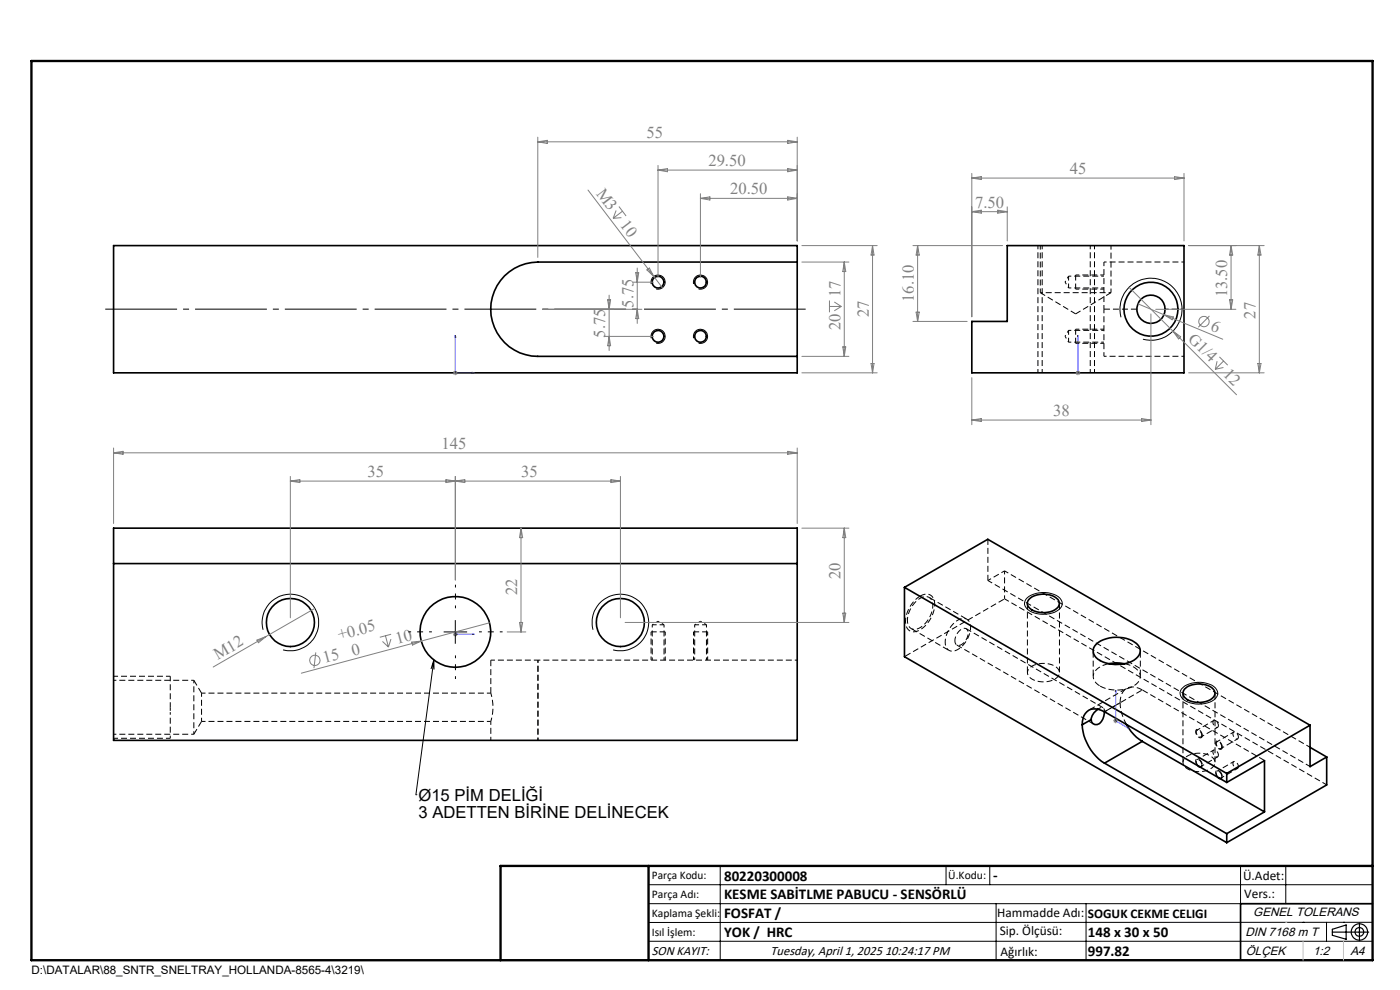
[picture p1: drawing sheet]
<svg xmlns="http://www.w3.org/2000/svg" width="297mm" height="210mm" viewBox="0 0 297 210" stroke-linecap="round" stroke-linejoin="round" font-family="sans-serif">
<g fill="none" stroke="#000" stroke-width=".35">
<path d="M24.1 52.1h145v27h-145zM169.1 55.6h-55a10 10 0 0 0-10 10 10 10 0 0 0 10 10h55M213.7 52.1h37.5v27h-45v-10.9h7.5zM24.1 112h145v45h-145zM24.1 119.5h145M191.9 124.6l68.3 39.5M191.9 124.6l17.6-10.2 68.4 39.4M191.9 124.6v14.7l68.3 39.4M218.3 127.2a4.8 4.8 0 0 1 6.1 0 1.59 1.59 0 0 1-1.1 2.4 4.9 4.9 0 0 1-5-.8 1.21 1.21 0 0 1 0-1.6zM232.6 136.6a7.2 7.2 0 0 1 8.5-.1 2.05 2.05 0 0 1-.5 3.5 7.4 7.4 0 0 1-8.1-.6 1.92 1.92 0 0 1 .1-2.8zM229.6 153.7a10.4 10.4 0 0 0 4.7 8.2M231.5 152.6l-1.9 1.1"/>
<path d="M232.9 150.5a3 3 0 0 0-1.4 2.1M234.3 151a2.91 2.91 0 0 0-4.4 .8l-.3 1.9M234.3 151v.3a2.2 2.2 0 0 1-2 2.4l-.7-.6-.1-.5M234.3 151h.1M234.3 151l25.9 15M235.2 140.8l1.6-.2 1.7 .2M238.9 153.7l1.6 2.1 1.8 1.5M242.3 157.3l26 14.9M242.3 157.3l-8 4.6M251.2 146.2a4.8 4.8 0 0 1 6.2 0 1.39 1.39 0 0 1-.6 2.2 5 5 0 0 1-5.6-.5 1.32 1.32 0 0 1 0-1.7zM277.9 153.8l-17.7 10.3M277.9 153.8v8.8l3.5-2"/>
<path d="M277.9 158.5l3.5 2.1M234.3 161.9l25.9 14.9M254.3 162.6h.1M258.6 165h.1M260.2 166l8.1-4.6v10.8M260.2 164.1v1.9M260.2 176.8v1.9M268.3 172.2l-8.1 4.6M281.4 160.6v5.9l-21.2 12.2M291.2 191.7h-28v12"/>
<circle cx="139.6" cy="59.9" r="1.25"/>
<circle cx="148.6" cy="59.9" r="1.25"/>
<circle cx="139.6" cy="71.4" r="1.25"/>
<circle cx="148.6" cy="71.4" r="1.25"/>
<circle cx="244.2" cy="65.6" r="2.99"/>
<circle cx="244.2" cy="65.6" r="5.7"/>
<circle cx="61.6" cy="132.1" r="5.1"/>
<circle cx="96.6" cy="134.1" r="7.5"/>
<circle cx="131.6" cy="132" r="5.1"/>
</g>
<g fill="none" stroke="#000" stroke-width=".21" stroke-dasharray="1.3 .6" stroke-dashoffset=".7" stroke-linecap="butt">
<path d="M225.9 59.8l.8 1.3M226.7 58.6l-.8 1.2M234.2 58.6h-7.5M251.2 55.6h-17M225.9 71.3l.8 1.3M226.7 72.6h7.5M226.7 70.1l-.8 1.2M226.7 61.1h7.5M234.2 75.6h17M234.2 70.1h-7.5M138.4 132.5v7.5M139.6 131.8l-1.2 .7"/>
<path d="M140.9 132.5l-1.3-.7M147.4 132.5v7.5M148.6 131.8l-1.2 .7M149.9 132.5l-1.3-.7M24.1 155.8h17M36.1 151.1v5.5M41.1 144.3h-17M114.1 157v-17M114.1 140v17M140.9 140v-7.5M149.9 140v-7.5"/>
</g>
<g fill="none" stroke="#000" stroke-width=".21" stroke-dasharray="1.3 .6" stroke-linecap="butt">
<path d="M234.2 65.6h7M218 128v14.7M41.1 155.8l1.7-2.8M42.8 147l-1.7-2.7M104.1 140v7M224.8 142.7v-14.7M233.4 145.5a7.3 7.3 0 0 0 8-.7 2.01 2.01 0 0 0-.7-3.2l-1.1-.5-1-.3M242.3 146.4a2.84 2.84 0 0 0-4.3 .8l-.4 1.9M251 147v14.7M255.1 156l-.2 .4a1.11 1.11 0 0 1-1-.5 1.11 1.11 0 0 1 0-1.2 1.17 1.17 0 0 1 1.2 1.3M259.3 158.5l-.1 .4a1.11 1.11 0 0 1-1.1-.5 1.11 1.11 0 0 1 0-1.2 1.17 1.17 0 0 1 1.2 1.3M254.9 162.2l-.3-.8a.51 .51 0 0 0-.7-.2v.7l.4 .6"/>
<path d="M255 162.5l-.2 .3M255.1 162.3l-.1 .2M257.8 161.7v-14.7M259.2 164.7l-.3-.8a.51 .51 0 0 0-.8-.2v.7l.5 .6M259.3 165l-.3 .2M259.3 164.7v.3M268.3 161.3l-26-14.9"/>
</g>
<g fill="none" stroke="#000" stroke-width=".21" stroke-dasharray="1.3 .6" stroke-dashoffset=".4" stroke-linecap="butt">
<path d="M220.7 52.1v10M234.2 55.6v10M234.2 65.6v10M235.7 62.1v-10M202.6 135.9a2.75 2.75 0 0 1 2.1-2.6 1.11 1.11 0 0 1 .6 1.6 2.37 2.37 0 0 1-2.2 2 .92 .92 0 0 1-.5-1M24.1 156.6h12M36.1 143.4h-12M42.8 153h61.3M104.1 147a10 10 0 0 1 0 6M104.1 147h-61.3M114.1 140h-10M254.9 155.9l-.3-.8a.51 .51 0 0 0-.7-.1 .99 .99 0 0 0 .9 1.3l.1-.4"/>
<path d="M258.5 153.9l-.3-.8a.51 .51 0 0 0-.8-.2 .99 .99 0 0 0 .9 1.4l.2-.4M259.2 158.4l-.3-.8a.51 .51 0 0 0-.8-.2 .99 .99 0 0 0 .9 1.4l.2-.4M262.7 156.4l-.3-.8a.51 .51 0 0 0-.8-.2 .99 .99 0 0 0 1 1.3l.1-.3M277.9 158.5l-64.8-37.4M254.4 162.6h.4l.1-.4M258.5 160.2l-.3-.8a.51 .51 0 0 0-.8-.2 .99 .99 0 0 0 .9 1.3l.2-.3M258.6 165h.4l.2-.3M262.7 162.6l-.3-.8a.51 .51 0 0 0-.8-.2 .99 .99 0 0 0 1 1.4l.1-.4"/>
</g>
<g fill="none" stroke="#000" stroke-width=".21" stroke-dasharray="1.3 .6" stroke-dashoffset=".5" stroke-linecap="butt">
<path d="M220.2 52.1v27M221.1 52.1v27M234.2 58.3h-6M228.2 61.3h6M228.2 72.8h6M231.3 79.1v-27M232.2 79.1v-27M234.2 69.8h-6M247.2 65.6h4M138.1 134v6M147.1 134v6M192.5 131.6a5.4 5.4 0 0 1 3.8-5.1 1.78 1.78 0 0 1 1.6 2.5 5.4 5.4 0 0 1-3.8 4.5 1.58 1.58 0 0 1-1.6-1.9"/>
<path d="M200.5 136.2a5.4 5.4 0 0 1 3.8-5 1.78 1.78 0 0 1 1.6 2.4 5.4 5.4 0 0 1-3.8 4.5 1.58 1.58 0 0 1-1.6-1.9M213.1 121.1l-3.5 2M213.1 121.1v5.9M36.1 150v1.1M42.8 153v-6M104.1 153v4M141.1 140v-6M150.1 140v-6M234.3 151l-.2-.8a1.07 1.07 0 0 0-1.2 .2M254.8 156.3l3.5-2M257.5 152.8l-3.6 2.1M257.5 159.1l-3.6 2"/>
<path d="M259 158.8l3.6-2.1M261.7 155.3l-3.5 2M254.8 162.6l3.5-2.1M259 165l3.6-2M261.7 161.6l-3.5 2"/>
</g>
<path d="M220.7 62.1h15M169.1 140h-55" fill="none" stroke="#000" stroke-width=".21" stroke-dasharray="1.3 .6" stroke-dashoffset=".8" stroke-linecap="butt"/>
<path d="M226.7 58.6v2.5M226.7 70.1v2.5M140.9 132.5h-2.5M149.9 132.5h-2.5" fill="none" stroke="#000" stroke-width=".21" stroke-dasharray="1.3 .6" stroke-dashoffset=".3" stroke-linecap="butt"/>
<path d="M41.1 155.8v-11.5M219 144.1a4.9 4.9 0 0 0 5.4-.6 1.57 1.57 0 0 0-1.1-2.4 4.9 4.9 0 0 0-5 .7 1.4 1.4 0 0 0 .7 2.3M237.6 149.1l-3.3 1.9M252 163.1a4.9 4.9 0 0 0 5.4-.5 1.57 1.57 0 0 0-1.1-2.5 4.9 4.9 0 0 0-5 .8 1.4 1.4 0 0 0 .7 2.2" fill="none" stroke="#000" stroke-width=".21" stroke-dasharray="1.3 .6" stroke-dashoffset=".6" stroke-linecap="butt"/>
<path d="M220.7 62.1l7.5 4.5M228.2 61.3v-3M228.2 72.8v-3M228.2 66.6l7.5-4.5M209.6 114.4v8.7M138.1 134h3M147.1 134h3M195.2 126.4a6.4 6.4 0 0 0-3 6.4 1.82 1.82 0 0 0 3 .8 6.4 6.4 0 0 0 2.9-6.4 1.82 1.82 0 0 0-2.9-.8M203 136.8l29 16.8M234 150.1l-29-16.7M237.6 149.1l.4 2.3 1 2.3" fill="none" stroke="#000" stroke-width=".21" stroke-dasharray="1.3 .6" stroke-dashoffset=".1" stroke-linecap="butt"/>
<path d="M36.1 143.4v6.6M277.9 162.6l-68.3-39.5M281.5 166.5l-68.4-39.5" fill="none" stroke="#000" stroke-width=".21" stroke-dasharray="1.3 .6" stroke-dashoffset=".2" stroke-linecap="butt"/>
<path d="M193.3 133.3l8 4.7M205.1 131.3l-8-4.6M213.1 127l-21.2 12.3M231.9 138.1v5.4M234.3 151l8-4.6M239 146l-8 4.6M241.9 143.5v-5.4" fill="none" stroke="#000" stroke-width=".21" stroke-dasharray="1.3 .6" stroke-dashoffset="-.2" stroke-linecap="butt"/>
<path d="M235.3 140.8a3.8 3.8 0 0 0-3.4 2.4 2.36 2.36 0 0 0 1.5 2.3M254 162.3l-.3-.4a.61 .61 0 0 1 .4-.9l.6 .4 .4 .9M258.2 164.8l-.2-.5a.61 .61 0 0 1 .3-.9l.7 .5 .3 .8" fill="none" stroke="#000" stroke-width=".21" stroke-dasharray="1.3 .6" stroke-dashoffset="-.1" stroke-linecap="butt"/>
<g fill="none" stroke="#808080" stroke-width=".21">
<path d="M114.1 29.1v25.5M114.1 30.1h55M114.1 30.1l2-.3v.6zM139.6 35.1v23.7M139.6 36.1h29.5M139.6 36.1l2-.3v.6zM167.1 29.8l2 .3-2 .3zM167.1 35.8l2 .3-2 .3zM169.1 29.1v22M206.2 36.8v30.4M206.2 37.8l2-.3v.6zM206.2 37.8h45"/>
<path d="M249.2 37.5l2 .3-2 .3zM251.2 36.8v14.3M124.7 40.3l15.8 20.7M130.7 44.7l-.6 1.6M131.3 43.8l1.5 2M131.8 46.2l-1.7 .1M132.1 44.8l-2 1.5M134.2 59.9h4.4M134.9 57.8h.6l-.3 2.1zM135.2 56.9v11.7M137.2 57.2l.6-.3 .9 1.8zM148.6 41.1v17.7"/>
<path d="M148.6 42.1h20.5M148.6 42.1l2-.3v.6zM167.1 41.8l2 .3-2 .3zM170.1 52.1h16M170.1 55.6h10M179.1 55.6v20M179.1 55.6l.3 2h-.6zM185.1 52.1v27M185.1 52.1l.3 2h-.6zM193.7 52.1h19M194.7 52.1l.3 2h-.7zM194.7 52.1v16.1"/>
<path d="M206.2 44.9l2-.3v.6zM206.2 44.9h7.5M211.7 44.6l2 .3-2 .3zM213.7 43.9v7.2M252.2 52.1h16M261.2 52.1l.3 2h-.7zM261.2 52.1v13.5M267.2 52.1l.3 2h-.7zM267.2 52.1v27M96.1 79.1h1M96.2 78.7l.7 .7M96.6 78.6v1"/>
<path d="M96.9 78.7l-.7 .7M115.1 65.6h21.1M128.2 71.4h10.4M128.9 63.6h.6l-.3 2zM129.2 62.6v11.8M129.2 71.4l.3 1.9h-.6zM135.2 65.6l.3 2h-.6zM170.1 79.1h16M170.1 75.6h10M176 63.7v2.5M176 65h2.5M177 64.1l1.5 .9"/>
<path d="M178.5 65l-1.5 .9M178.8 73.6h.6l-.3 2zM184.8 77.1h.6l-.3 2zM193.7 68.2h11.5M194.3 66.2h.7l-.3 2zM228.2 79.1h1M228.3 78.7l.7 .7M228.7 78.6v1M229 78.7l-.7 .7M239.5 61l22.8 22.7M241.4 64.4l18 7.6M244.2 66.6v23.5"/>
<path d="M245.2 65.6h17M246.9 66.8l2 .4-.2 .6zM248.8 70.2l1.7 1.2-.5 .5zM252.2 79.1h16M256.6 67l-2.4 2.4M258.2 76.6l-.4 1.7M258.7 75.7l1.8 1.8M259.5 78l-1.7 .3M259.6 76.6l-1.8 1.7M260.8 63.6h.7l-.3 2zM266.8 77.1h.7l-.3 2zM24.1 95v16"/>
<path d="M24.1 96.1h145M24.1 96.1l2-.4v.7zM167.1 95.7l2 .4-2 .3zM169.1 95v16M206.2 80.1v10M206.2 89.1h38M206.2 89.1l2-.3v.6zM242.2 88.8l2 .3-2 .3zM61.6 101.1v29.9M61.6 102.1h70M61.6 102.1l2-.4v.7zM94.6 101.7v.7l4-.7v.7z"/>
<path d="M96.6 101.1v21.9M110.5 112v22M110.5 112l.4 2h-.7zM129.6 101.7l2 .4-2 .3zM131.6 101.1v29.9M170.1 112h10M179.1 112l.3 2h-.6zM179.1 112v20M54.5 135.8l1.9-.8-1.6 1.3zM56.4 135l-11.2 6.5M66.8 129l-10.4 6M67 138.4l-.4 3.3"/>
<path d="M81.1 136.1l1.3 1.2M81.8 134.9l.6 2.4M82.9 135.6l-.5 1.7M83 134.5l-2.4 .7M87.3 136.2l2.1-.2-1.9 .8zM96.1 134.5h1M96.2 134.2l.7 .7M96.6 134v1M96.9 134.2l-.7 .7M103.9 132.1l-40 10.7M107.6 134h3.9M110.2 132h.7l-.4 2z"/>
<path d="M132.6 132h47.5M178.8 130.1h.6l-.3 1.9zM236.1 152.9h1.1M236.3 152.5l.7 .7M236.7 152.4v1M237 152.5l-.7 .7"/>
<circle cx="255.4" cy="68.2" r="1.09"/>
<circle cx="66.8" cy="140.1" r="1.08"/>
</g>
<g fill="none" stroke="#000" stroke-width=".21">
<path d="M138.1 60.2a1.51 1.51 0 0 1 1.4-1.9 1.51 1.51 0 0 1 1.6 1.7 1.51 1.51 0 0 1-1.9 1.3M138.1 71.7a1.51 1.51 0 0 1 1.4-1.9 1.51 1.51 0 0 1 1.6 1.7 1.51 1.51 0 0 1-1.9 1.3M147.1 71.7a1.51 1.51 0 0 1 1.4-1.9 1.51 1.51 0 0 1 1.6 1.7 1.51 1.51 0 0 1-1.9 1.3M147.1 60.2a1.51 1.51 0 0 1 1.4-1.9 1.51 1.51 0 0 1 1.6 1.7 1.51 1.51 0 0 1-1.9 1.3M237.8 67.3a6.6 6.6 0 0 1 5.8-8.3 6.6 6.6 0 0 1 7.1 7.2 6.6 6.6 0 0 1-8.2 5.8M55.8 133.6a6 6 0 0 1 5.3-7.5 6 6 0 0 1 6.5 6.5 6 6 0 0 1-7.6 5.3M92 140l-3.8 28.6M92 140l.1 2M92 140l-.6 1.9M94.1 134h5M96.6 131.5v5.1M125.8 133.6a6 6 0 0 1 5.3-7.5 6 6 0 0 1 6.5 6.5 6 6 0 0 1-7.5 5.3"/>
<path d="M217.9 126.8a5.7 5.7 0 0 1 7 .1 1.65 1.65 0 0 1-.7 2.7 5.7 5.7 0 0 1-6.5-.7 1.47 1.47 0 0 1 .2-2.1zM250.9 145.9a5.7 5.7 0 0 1 6.9 0 1.66 1.66 0 0 1-.6 2.8 5.7 5.7 0 0 1-6.5-.7 1.43 1.43 0 0 1 .2-2.1zM88.2 168.6h.1M254 162.3l.3 .4 .4 .1M254.7 162.8h.1M258.2 164.8l.3 .3 .5 .1M259 165.2h.1M137.6 187.7h153.6M137.6 191.7h153.6M137.6 199.7h153.6M152.8 183.7v20M200.7 183.7v4"/>
<path d="M210 183.7v4M211.3 191.7v12M230.4 191.7v12M263.2 183.7v20M272.8 183.7v8M276.4 195.6h.1M281.4 195.6v4.1M285 195.6h.1M291.2 195.6l-153.6 .1"/>
</g>
<g fill="none" stroke="#000" stroke-width=".25">
<path d="M282.6 197.7h7.8M282.6 197.1l3-.9v3l-3-.8zM288.4 195.8v3.8M106.2 203.7h185"/>
<circle cx="288.4" cy="197.7" r="1.74"/>
<circle cx="288.4" cy="197.7" r=".93"/>
</g>
<g fill="none" stroke="#00f" stroke-width=".21">
<path d="M96.6 71.1l.1 .4h-.2zM96.6 71.1v8h4M100.2 79l.4 .1-.4 .1zM228.7 79v.2zM228.7 71.1v.4v-.4M228.7 79.1h.1M228.7 71.1v8M96.5 134.5h.2zM96.6 134.5h.1M96.6 134.5h4M100.6 134.5h-.4h.4M236.7 146.4v.3h-.1z"/>
<path d="M236.7 146.4v6.5l2.8 1.6M239.2 154.3l.3 .2-.3-.1z"/>
</g>
<path d="M91.6 134h-5M96.6 129v-5M96.6 139v5M101.6 134h5" fill="none" stroke="#000" stroke-width=".21" stroke-dasharray="15.2 1.3 1.3 1.3" stroke-dashoffset="14.6" stroke-linecap="butt"/>
<path d="M22.1 65.6h149" fill="none" stroke="#000" stroke-width=".21" stroke-dasharray="15.2 1.3 1.3 1.3" stroke-dashoffset="-.2" stroke-linecap="butt"/>
<path d="M6.7 12.9h284.5v190.8h-284.5zM137.6 183.7v20M291.2 183.7h-185v20" fill="none" stroke="#000" stroke-width=".5"/>
<path d="M276.4 199.7v4M285 199.7v4" fill="none" stroke="#c0c0c0" stroke-width=".21"/>
<path d="M272.8 195.6h.1" fill="none" stroke="#c0c0c0" stroke-width=".25"/>
<g fill="#00f">
<path d="M100.2 79l.4 .1-.4 .1zM96.6 71.1l.1 .4h-.2z"/>
<path d="M239.2 154.3l.3 .2-.3-.1zM236.7 146.4v.3h-.1z"/>
<path d="M228.7 79v.2zM228.7 71.1v.4z"/>
<path d="M100.2 134.5h.4zM96.5 134.5h.2z"/>
</g>
<g font-size="3.5" fill="#808080">
<text x="137.2" y="29.2">55</text>
<text x="150.3" y="35.2">29.50</text>
<text x="126.4" y="41.1" transform="rotate(53 126.4 41.1)">M3</text>
<text x="154.9" y="41.2">20.50</text>
<text x="226.9" y="36.9">45</text>
<text x="131.4" y="47.7" transform="rotate(53 131.4 47.7)">10</text>
<text x="206.9" y="44">7.50</text>
<text x="134.4" y="65.2" transform="rotate(-90 134.4 65.2)">5.75</text>
<text x="178.3" y="63.1" transform="rotate(-90 178.3 63.1)">17</text>
<text x="193.9" y="64.1" transform="rotate(-90 193.9 64.1)">16.10</text>
<text x="260.4" y="63.1" transform="rotate(-90 260.4 63.1)">13.50</text>
<text x="128.4" y="71.6" transform="rotate(-90 128.4 71.6)">5.75</text>
<text x="178.3" y="70.1" transform="rotate(-90 178.3 70.1)">20</text>
<text x="184.3" y="67.3" transform="rotate(-90 184.3 67.3)">27</text>
<text x="256.6" y="69.9" transform="rotate(23 256.6 69.9)">6</text>
<text x="266.4" y="67.6" transform="rotate(-90 266.4 67.6)">27</text>
<text x="251.9" y="72.1" transform="rotate(45 251.9 72.1)">G1/4</text>
<text x="259.3" y="79.5" transform="rotate(45 259.3 79.5)">12</text>
<text x="223.4" y="88.2">38</text>
<text x="93.7" y="95.2">145</text>
<text x="78" y="101.2">35</text>
<text x="110.6" y="101.2">35</text>
<text x="178.3" y="122.9" transform="rotate(-90 178.3 122.9)">20</text>
<text x="109.7" y="126.2" transform="rotate(-90 109.7 126.2)">22</text>
<text x="72" y="135.8" transform="rotate(-15 72 135.8)">+0.05</text>
<text x="84.2" y="136.5" transform="rotate(-15 84.2 136.5)">10</text>
<text x="46.2" y="140" transform="rotate(-30 46.2 140)">M12</text>
<text x="68.8" y="140.7" transform="rotate(-15 68.8 140.7)">15</text>
<text x="74.9" y="139" transform="rotate(-15 74.9 139)">0</text>
</g>
<g font-size="3.5">
<text x="88.8" y="169.9">Ø15 PİM DELİĞİ</text>
<text x="88.8" y="173.4">3 ADETTEN BİRİNE DELİNECEK</text>
</g>
<g font-size="3.2">
<text x="153.6" y="190.8">KESME SABİTLME PABUCU - SENSÖRLÜ</text>
<text x="153.6" y="186.8">80220300008</text>
<text x="210.7" y="186.6">-</text>
<text x="153.6" y="194.8">FOSFAT /</text>
<text x="153.6" y="198.8">YOK / HRC</text>
<text x="230.8" y="198.7">148 x 30 x 50</text>
<text x="230.8" y="202.8">997.82</text>
</g>
<g font-size="2.8">
<text x="263.7" y="186.7">Ü.Adet:</text>
<text x="263.9" y="190.5">Vers.:</text>
<text x="211.5" y="194.5">Hammadde Adı:</text>
<text x="230.8" y="194.7">SOGUK CEKME CELIGI</text>
<text x="138.3" y="202.6">SON KAYIT:</text>
<text x="163.5" y="202.6">Tuesday, April 1, 2025 10:24:17 PM</text>
<text x="212.1" y="198.4">Sip. Ölçüsü:</text>
<text x="212.2" y="202.7">Ağırlık:</text>
</g>
<g font-size="2.6">
<text x="265.9" y="194.4">GENEL TOLERANS</text>
<text x="264.2" y="198.5">DIN 7168 m T</text>
<text x="264.3" y="202.6">ÖLÇEK</text>
<text x="278.5" y="202.6">1:2</text>
<text x="286.5" y="202.6">A4</text>
</g>
<g font-size="2.5">
<text x="138.3" y="186.4">Parça Kodu:</text>
<text x="138.3" y="190.5">Parça Adı:</text>
<text x="201.2" y="186.5">Ü.Kodu:</text>
<text x="138.3" y="194.5">Kaplama Şekli:</text>
<text x="138.3" y="198.6">Isıl İşlem:</text>
<text x="6.7" y="206.7">D:\DATALAR\88_SNTR_SNELTRAY_HOLLANDA-8565-4\3219\</text>
</g>
</svg>
